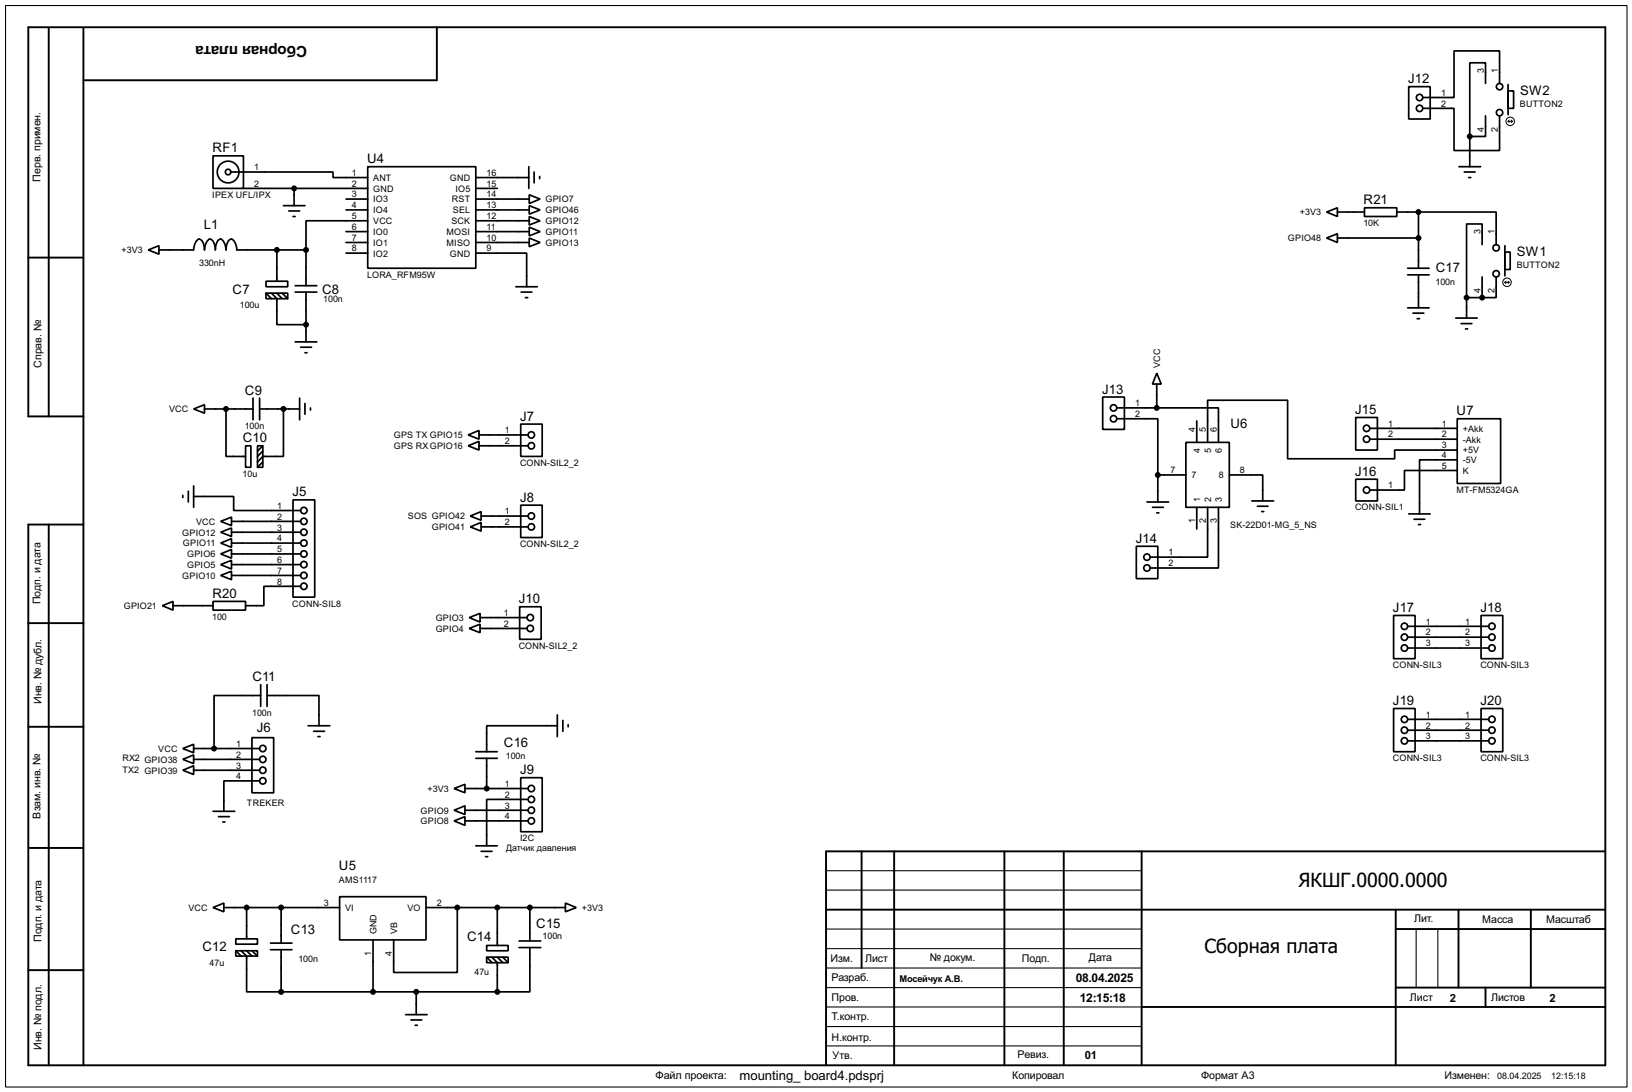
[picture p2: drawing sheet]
<svg xmlns="http://www.w3.org/2000/svg" width="383mm" height="256mm" viewBox="0 0 383 256" stroke-linecap="round" stroke-linejoin="round" font-family="sans-serif">
<path d="M1.3 1.3h381v254h-381zM194.1 218.2h74.2M194.1 209.1h74.2M194.1 204.5h74.2M332.8 218.2v13.8M337.9 218.2v13.8M194.1 222.8h74.2M194.1 232h74.2M194.1 236.5h74.2M194.1 227.4h74.2M194.1 241.1h74.2M194.1 245.7h74.2" fill="none" stroke="#000" stroke-width=".25"/>
<g fill="none" stroke="#000" stroke-width=".45">
<path d="M11.5 6.7v91.1M19.6 6.7v243.5M102.7 6.4v12.5h-83.1M6.7 60.5h12.9M19.6 97.8h-12.9v-91.4h370.5v243.8h-370.5v-127h12.9M11.5 123.2v127M6.7 146.4h12.9M6.7 170.7h12.9M6.7 199.2h12.9M202.5 200v27.4M210.1 200v50.2M236 200v50.2"/>
<path d="M250 200v50.2M268.3 200v50.2M377.2 200h-183.1v50.2M194.1 213.7h183.1M328 213.7v36.5M328 218.2h49.2M342.7 213.7v18.3M359.7 213.7v18.3M6.7 227.9h12.9M268.3 236.5h108.9M328 232h49.2M349.1 232v4.5"/>
</g>
<g fill="none" stroke="#000" stroke-width=".4">
<path d="M349.1 19.6v-4.8h-3.7v17.3M352.4 19.6v-7.6h-10.7v10.9h-7.4M354.4 19.9v7.1M50.1 36.6h7.1v7.7h-7.1zM86.4 39.2h25.4v23.8h-25.4zM124.3 39.2v5.1M331 20.4h5.1v7.6h-5.1zM334.3 25.5h7.4v9.9h10.7v-8.2M342.8 39.2h5.1M345.4 32.1v7.1M349.1 27.2v4.9h-3.7M354.4 21.4h1.3v4.1h-1.3z"/>
<path d="M34.9 58.7l2.5-1v2zM37.4 58.7h8.1l.2-1.2a1.82 1.82 0 0 1 1.1-1.3 2.31 2.31 0 0 1 1.3 2.5l.2-1.2a1.82 1.82 0 0 1 1-1.3 2.37 2.37 0 0 1 1.3 2.5v-.6a2.08 2.08 0 0 1 1.3-1.9 2.75 2.75 0 0 1 1.2 2.5v-.6a2.04 2.04 0 0 1 1.3-1.9 2.75 2.75 0 0 1 1.3 2.5h16.2M54.2 40.4h24.1v1.3h8.1M57.2 44.3h29.2M65.1 58.7v7.4M66.6 48.3h5.1M67.9 49.6h2.5M68.9 50.9h.5M69.1 44.3v4M71.9 58.7v8.4M81.3 57h5.1M81.3 54.4h5.1"/>
<path d="M81.3 49.3h5.1M81.3 46.8h5.1M81.3 59.5h5.1M86.4 51.9h-14.5v6.8M111.8 59.5h12v7.9M111.8 44.3h5.1M111.8 51.9h12.6M111.8 57h12.6M111.8 54.4h12.6M111.8 49.3h12.6M111.8 46.8h12.6M111.8 41.7h12.5"/>
<path d="M124.4 50.9l2.5 1-2.5 1zM124.4 55.9l2.5 1.1-2.5 1zM124.4 53.4l2.5 1-2.5 1zM124.4 48.3l2.5 1-2.5 1zM124.4 45.8l2.5 1-2.5 1zM125.5 40.4v2.6M126.8 41.5v.5M311.7 49.8l2.6-1v2.1zM311.7 55.9l2.6-1v2.1zM314.3 49.8h6.3M314.3 55.9h19M320.6 48.8h7.6v2.1h-7.6z"/>
<path d="M328.2 49.8h5.1M333.3 49.8h18.3v7.7M333.3 49.8v13.2M344.1 40.4h2.5M345.1 41.7h.5M348.3 57.5v-4.9h-3.7v17.3M353.6 59.2h1.3v4.1h-1.3zM353.6 57.7v7.1M62.5 66.1h5.1v1.3h-5.1zM62.5 68.9h5.1v1.3h-5.1zM62.5 68.9l1.3 1.3M63.8 68.9l1.3 1.3v6.1h6.8"/>
<path d="M65.1 68.9l1.2 1.3M66.3 68.9l1.3 1.3M69.4 68.6h5.1M69.4 67.1h5.1M71.9 68.6v11.7M121.2 67.4h5.1M122.5 68.6h2.5M123.5 69.9h.5M330.8 64.6h5M330.8 63h5M330.8 72.3h5M332 73.6h2.6"/>
<path d="M333 74.9h.6M333.3 64.6v7.7M342.1 74.7h5M343.3 76h2.6M344.4 77.3h.5M344.6 69.9v4.8M344.6 69.9h3.7M348.3 65.1v4.8M351.6 65.1v4.8h-3.3M45.5 96.1l2.6-1v2zM48.1 96.1h11.4M53.1 96.1v11.1h4.6"/>
<path d="M59.5 93.5v5.1M61 96.1h9.4M61 93.5v5.1M66.6 96.1v11.1h-4.8l-1.3 1.3M69.4 80.3h5.1M70.4 93.5v5.1M70.7 81.6h2.5M71.7 82.9h.5M71.7 94.8v2.5M73 95.8v.5M122.4 99.6h5v7.6h-5zM259.1 93.3h5.1v7.6h-5.1z"/>
<path d="M262.4 98.4h9.7v13.2M262.4 95.8h9.4M271.8 87.7l1.1 2.5h-2.1zM271.8 95.8h14.5v8.1M271.8 90.2v5.6M281.2 98.9v5M318.6 98.1h5.1v7.6h-5.1zM342.4 98.4h10.2v15.2h-10.2zM43 116.4v.5M44.3 115.4v2.5M45.5 116.6h9.4v3.3h15.8M45.5 114.1v5.1"/>
<path d="M57.7 104.7h1.3v5.1h-1.3zM60.5 104.7h1.3v5.1h-1.3zM61.8 104.7l-1.3 1.3M61.8 106l-1.3 1.2M61.8 108.5l-1.3 1.3M68.9 117.4h5.1v22.9h-5.1zM110 104.7l2.6-1v2zM110 102.2l2.6-1.1v2.1zM112.6 104.7h11.5M112.6 102.2h11.5M122.4 118.7h5v7.6h-5zM269.5 117.9h5.1"/>
<path d="M270.8 119.2h2.6M272.1 111.6v6.3M272.1 111.6h6.6M278.7 103.9h10.2v15.3h-10.2zM281.2 119.2v5.1M283.8 119.2v11.7h-13.5M283.8 103.9v-9.9h18.8v13.8h25.1v-2.1h14.7M286.3 119.2v14.2h-16M288.9 111.6h7.8v6.1M294.2 117.7h5.1M295.5 118.9h2.5M318.6 112.6h5.1v5.1h-5.1z"/>
<path d="M321.9 100.6h20.5M321.9 103.2h20.5M342.4 110.5h-12.4v4.6h-8.1M342.4 108h-8.8v12.7M51.9 122.5l2.5-1v2zM51.9 135.2l2.5-1v2zM51.9 125l2.5-1v2zM51.9 127.6l2.5-1.1v2.1zM51.9 130.1l2.5-1v2zM51.9 132.6l2.5-1v2.1zM54.4 122.5h16.3M54.4 125h16.3"/>
<path d="M54.4 127.6h16.3M54.4 130.1h16.3M54.4 132.6h16.3M54.4 135.2h16.3M70.7 137.7h-8.7v4.6h-4.3M110.5 123.8l2.6-1.1v2.1zM110.5 121.2l2.6-1v2zM113.1 123.8h11M113.1 121.2h11M267 128.3h5.1v7.6h-5.1zM271.8 120.5h.5M296.5 120.2h.5"/>
<path d="M331 120.7h5.1M332.3 122h2.5M333.3 123.2h.5M38.2 142.3l2.5-1v2zM40.7 142.3h9.4M50.1 141.3h7.6v2h-7.6zM110.3 147.6l2.5-1v2zM110.3 145.1l2.5-1v2zM112.8 147.6h11.1M112.8 145.1h11.1M122.1 142.5h5.1v7.7h-5.1zM327.5 144.6h5v10.1h-5z"/>
<path d="M330.8 147.1h19M330.8 149.7h19M330.8 152.2h19M348 144.6h5.1v10.1h-5.1zM43 175.8l2.5-1v2zM43 178.4l2.5-1.1v2.1zM45.5 178.4h15.5M45.5 175.8h15.5M59.2 173.3h5.1v12.9h-5.1zM61.3 163.4h-11v12.4M61.3 160.8v5.1M62.8 163.4h12.2v7.1"/>
<path d="M62.8 160.8v5.1M72.4 170.5h5.1M73.7 171.8h2.6M74.7 173h.5M111.8 178.1h5.1M111.8 176.6h5.1M114.4 178.1v7.1M131 170.5h-16.6v6.1M131 167.9v5.1M132.3 169.2v2.6M133.5 170.2v.5M327.5 166.4h5v10.2h-5z"/>
<path d="M330.8 169h19M330.8 171.5h19M330.8 174h19M348 166.4h5.1v10.2h-5.1zM43 180.9l2.5-1v2zM45.5 180.9h15.5M50.1 190.6h5.1M51.4 191.8h2.5M52.4 193.1h.5M61 183.4h-8.4v7.2M106.7 185.2l2.6-1v2zM106.7 190.3l2.6-1v2z"/>
<path d="M106.7 192.8l2.6-1v2.1zM109.3 190.3h14.8M109.3 192.8h14.8M109.3 185.2h14.8M111.8 198.7h5.1M113.1 200h2.5M122.4 182.7h5v12.7h-5zM124.1 187.8h-9.7v10.9M50.1 213.2l2.5-1.1v2.1zM52.6 213.2h27.2M58 213.2v7.3M66.1 213.2v8.3"/>
<path d="M79.8 210.6h20.3v10.2h-20.3zM100.1 213.2h32.8M107.5 213.2v15.2h-15v-7.6M114.1 201.2h.5M116.9 213.2v8.9M124.5 213.2v7.8M132.9 212.1l2.5 1.1-2.5 1zM55.4 220.5h5.1v1.3h-5.1zM55.4 223.3h5.1v1.3h-5.1zM55.4 223.3l1.3 1.3M56.7 223.3l1.3 1.3v8.4h8.1M58 223.3l1.2 1.3"/>
<path d="M59.2 223.3l1.3 1.3M63.6 223.1h5M63.6 221.5h5M66.1 223.1v9.9M66.1 233h50.8M87.7 220.8v12.2M95.3 238.3h5.1M96.6 239.6h2.5M97.8 233v5.3M114.4 222.1h5v1.2h-5zM114.4 224.8h5v1.3h-5zM114.4 224.8l1.2 1.3"/>
<path d="M115.6 224.8l1.3 1.3v6.9M116.9 224.8l1.3 1.3M118.2 224.8l1.2 1.3M122 222.6h5.1M122 221h5.1M124.5 222.6v10.4h-7.6M97.6 240.8h.5"/>
<circle cx="333.5" cy="22.9" r=".75"/>
<circle cx="333.5" cy="25.5" r=".75"/>
<circle cx="352.3" cy="26.5" r=".75"/>
<circle cx="352.3" cy="20.4" r=".75"/>
<circle cx="53.6" cy="40.4" r="2.55"/>
<circle cx="53.6" cy="40.4" r=".65"/>
<circle cx="351.5" cy="58.2" r=".75"/>
<circle cx="351.5" cy="64.3" r=".75"/>
<circle cx="261.6" cy="95.8" r=".75"/>
<circle cx="261.6" cy="98.4" r=".75"/>
<circle cx="71.4" cy="119.9" r=".75"/>
<circle cx="124.8" cy="102.2" r=".75"/>
<circle cx="124.8" cy="104.7" r=".75"/>
<circle cx="321.1" cy="100.6" r=".75"/>
<circle cx="321.1" cy="115.1" r=".75"/>
<circle cx="321.1" cy="103.2" r=".75"/>
<circle cx="71.4" cy="132.6" r=".75"/>
<circle cx="71.4" cy="127.6" r=".75"/>
<circle cx="71.4" cy="122.5" r=".75"/>
<circle cx="71.4" cy="125" r=".75"/>
<circle cx="71.4" cy="135.2" r=".75"/>
<circle cx="71.4" cy="130.1" r=".75"/>
<circle cx="71.4" cy="137.7" r=".75"/>
<circle cx="124.8" cy="123.8" r=".75"/>
<circle cx="124.8" cy="121.2" r=".75"/>
<circle cx="269.5" cy="130.9" r=".75"/>
<circle cx="269.5" cy="133.4" r=".75"/>
<circle cx="124.6" cy="145.1" r=".75"/>
<circle cx="124.6" cy="147.6" r=".75"/>
<circle cx="330" cy="152.2" r=".75"/>
<circle cx="330" cy="149.7" r=".75"/>
<circle cx="330" cy="147.1" r=".75"/>
<circle cx="350.5" cy="152.2" r=".75"/>
<circle cx="350.5" cy="147.1" r=".75"/>
<circle cx="350.5" cy="149.7" r=".75"/>
<circle cx="61.7" cy="178.4" r=".75"/>
<circle cx="61.7" cy="175.8" r=".75"/>
<circle cx="330" cy="171.5" r=".75"/>
<circle cx="330" cy="174" r=".75"/>
<circle cx="330" cy="169" r=".75"/>
<circle cx="350.5" cy="171.5" r=".75"/>
<circle cx="350.5" cy="174" r=".75"/>
<circle cx="350.5" cy="169" r=".75"/>
<circle cx="61.7" cy="180.9" r=".75"/>
<circle cx="61.7" cy="183.4" r=".75"/>
<circle cx="124.8" cy="190.3" r=".75"/>
<circle cx="124.8" cy="185.2" r=".75"/>
<circle cx="124.8" cy="192.8" r=".75"/>
<circle cx="124.8" cy="187.8" r=".75"/>
</g>
<g fill="#000" stroke="#000" stroke-width=".4">
<circle cx="345.3" cy="32.1" r=".5"/>
<circle cx="65" cy="58.7" r=".5"/>
<circle cx="69.1" cy="44.3" r=".5"/>
<circle cx="71.9" cy="58.7" r=".5"/>
<circle cx="333.3" cy="55.9" r=".5"/>
<circle cx="333.3" cy="49.8" r=".5"/>
<circle cx="71.9" cy="76.3" r=".5"/>
<circle cx="344.6" cy="69.9" r=".5"/>
<circle cx="348.2" cy="69.9" r=".5"/>
<circle cx="53.1" cy="96.1" r=".5"/>
<circle cx="66.6" cy="96.1" r=".5"/>
<circle cx="271.8" cy="95.8" r=".5"/>
<circle cx="272" cy="111.6" r=".5"/>
<circle cx="50.3" cy="175.8" r=".5"/>
<circle cx="114.3" cy="185.2" r=".5"/>
<circle cx="57.9" cy="213.2" r=".5"/>
<circle cx="66" cy="213.2" r=".5"/>
<circle cx="107.4" cy="213.2" r=".5"/>
<circle cx="116.8" cy="213.2" r=".5"/>
<circle cx="124.5" cy="213.2" r=".5"/>
<circle cx="66" cy="233" r=".5"/>
<circle cx="87.6" cy="233" r=".5"/>
<circle cx="97.8" cy="233" r=".5"/>
<circle cx="116.8" cy="233" r=".5"/>
</g>
<g fill="none" stroke="#000" stroke-width=".23">
<path d="M354.4 28.5h1M354.4 28.5l.2 .3M354.6 28.2l-.2 .3M355.1 28.2l.3 .3M355.4 28.5l-.3 .3M353.6 66.3h1M353.6 66.3l.3 .3M353.9 66.1l-.3 .2M354.4 66.1l.2 .2M354.6 66.3l-.2 .3"/>
<circle cx="354.8" cy="28.5" r="1"/>
<circle cx="354.1" cy="66.3" r="1"/>
</g>
<g font-size="5.6">
<text x="305.1" y="208.3">ЯКШГ.0000.0000</text>
<text x="283.1" y="223.8">Сборная плата</text>
</g>
<text font-size="4.1" x="72.2" y="10.8" transform="rotate(-180 72.2 10.8)">Сборная плата</text>
<g font-size="3.5">
<text x="330.9" y="19.5">J12</text>
<text x="357.2" y="22.3">SW2</text>
<text x="49.9" y="35.8">RF1</text>
<text x="86.3" y="38.4">U4</text>
<text x="320.4" y="48">R21</text>
<text x="47.9" y="53.9">L1</text>
<text x="337.4" y="64">C17</text>
<text x="356.4" y="60.2">SW1</text>
<text x="54.7" y="69">C7</text>
<text x="75.7" y="69">C8</text>
<text x="57.6" y="92.7">C9</text>
<text x="259" y="92.5">J13</text>
<text x="122.2" y="98.8">J7</text>
<text x="289.1" y="100.6">U6</text>
<text x="318.4" y="97.3">J15</text>
<text x="342.3" y="97.5">U7</text>
<text x="57.1" y="103.9">C10</text>
<text x="318.4" y="111.8">J16</text>
<text x="68.7" y="116.6">J5</text>
<text x="122.2" y="117.9">J8</text>
<text x="266.9" y="127.5">J14</text>
<text x="49.9" y="140.5">R20</text>
<text x="121.9" y="141.7">J10</text>
<text x="327.3" y="143.8">J17</text>
<text x="347.9" y="143.8">J18</text>
<text x="59.3" y="160">C11</text>
<text x="327.3" y="165.6">J19</text>
<text x="347.9" y="165.6">J20</text>
<text x="60.4" y="172">J6</text>
<text x="118.4" y="175.5">C16</text>
<text x="122.2" y="181.9">J9</text>
<text x="79.7" y="204.4">U5</text>
<text x="68.4" y="219.4">C13</text>
<text x="109.8" y="220.9">C14</text>
<text x="126" y="217.9">C15</text>
<text x="47.6" y="223.5">C12</text>
<text x="173.8" y="253.6">mounting_ board4.pdsprj</text>
</g>
<g font-size="3.2">
<text x="252.8" y="230.7">08.04.2025</text>
<text x="253.8" y="235.4">12:15:18</text>
</g>
<g font-size="3">
<text x="340.7" y="235.4">2</text>
<text x="364.1" y="235.4">2</text>
<text x="254.9" y="248.8">01</text>
</g>
<text font-size="2.9" x="154" y="253.5">Файл проекта:</text>
<g font-size="2.8">
<text x="9.5" y="42.7" transform="rotate(-90 9.5 42.7)">Перв. примен.</text>
<text x="9.7" y="86.4" transform="rotate(-90 9.7 86.4)">Справ. №</text>
<text x="9.5" y="142" transform="rotate(-90 9.5 142)">Подп. и дата</text>
<text x="9.7" y="165.4" transform="rotate(-90 9.7 165.4)">Инв. № дубл.</text>
<text x="9.5" y="192.3" transform="rotate(-90 9.5 192.3)">Взам. инв. №</text>
<text x="9.8" y="221.2" transform="rotate(-90 9.8 221.2)">Подп. и дата</text>
<text x="332.3" y="216.5">Лит.</text>
<text x="348.3" y="216.8">Масса</text>
<text x="363.3" y="216.8">Масштаб</text>
<text x="195.1" y="225.9">Изм.</text>
<text x="203.3" y="225.9">Лист</text>
<text x="218.5" y="225.7">№ докум.</text>
<text x="240.1" y="225.9">Подп.</text>
<text x="255.8" y="225.7">Дата</text>
<text x="195.4" y="230.5">Разраб.</text>
<text x="195.4" y="235.1">Пров.</text>
<text x="195.4" y="239.6">Т.контр.</text>
<text x="331.3" y="235.1">Лист</text>
<text x="350.3" y="235.1">Листов</text>
<text x="195.4" y="244.5">Н.контр.</text>
<text x="9.8" y="246.6" transform="rotate(-90 9.8 246.6)">Инв. № подл.</text>
<text x="195.6" y="248.8">Утв.</text>
<text x="239.1" y="248.5">Ревиз.</text>
<text x="237.8" y="253.5">Копировал</text>
<text x="282.2" y="253.5">Формат А3</text>
<text x="339.4" y="253.5">Изменен:</text>
</g>
<text font-size="2.5" x="211.4" y="230.6">Мосейчук А.В.</text>
<g font-size="2.4">
<text x="348.7" y="17.1" transform="rotate(-90 348.7 17.1)">3</text>
<text x="352" y="17" transform="rotate(-90 352 17)">1</text>
<text x="338.6" y="22.5">1</text>
<text x="338.6" y="25">2</text>
<text x="357.1" y="25.2">BUTTON2</text>
<text x="348.7" y="30.9" transform="rotate(-90 348.7 30.9)">4</text>
<text x="352" y="30.9" transform="rotate(-90 352 30.9)">2</text>
<text x="59.7" y="40">1</text>
<text x="82.7" y="41.3">1</text>
<text x="114.4" y="41.3">16</text>
<text x="49.9" y="46.5">IPEX UFL/IPX</text>
<text x="59.7" y="43.8">2</text>
<text x="82.7" y="46.4">3</text>
<text x="82.7" y="43.8">2</text>
<text x="87.7" y="47.6">IO3</text>
<text x="87.7" y="45.1">GND</text>
<text x="87.7" y="42.5">ANT</text>
<text x="105.7" y="42.5">GND</text>
<text x="106.2" y="47.6">RST</text>
<text x="107" y="45.1">IO5</text>
<text x="114.4" y="46.4">14</text>
<text x="114.4" y="43.8">15</text>
<text x="128.2" y="47.6">GPIO7</text>
<text x="82.7" y="54">6</text>
<text x="82.7" y="51.5">5</text>
<text x="82.7" y="48.9">4</text>
<text x="87.7" y="52.6">VCC</text>
<text x="87.7" y="50.1">IO4</text>
<text x="106.1" y="52.6">SCK</text>
<text x="106.4" y="50.1">SEL</text>
<text x="114.4" y="48.9">13</text>
<text x="114.4" y="54">11</text>
<text x="114.4" y="51.5">12</text>
<text x="128.2" y="52.6">GPIO12</text>
<text x="128.2" y="50.1">GPIO46</text>
<text x="305.4" y="50.6">+3V3</text>
<text x="320.4" y="53">10K</text>
<text x="28.6" y="59.5">+3V3</text>
<text x="82.7" y="56.5">7</text>
<text x="82.7" y="59.1">8</text>
<text x="87.7" y="57.8">IO1</text>
<text x="87.7" y="55.2">IO0</text>
<text x="104.9" y="57.8">MISO</text>
<text x="104.9" y="55.2">MOSI</text>
<text x="114.4" y="56.5">10</text>
<text x="114.4" y="59.1">9</text>
<text x="128.2" y="57.8">GPIO13</text>
<text x="128.2" y="55.2">GPIO11</text>
<text x="302.6" y="56.7">GPIO48</text>
<text x="347.9" y="54.9" transform="rotate(-90 347.9 54.9)">3</text>
<text x="351.2" y="54.9" transform="rotate(-90 351.2 54.9)">1</text>
<text x="46.8" y="62.4">330nH</text>
<text x="86.2" y="65.3">LORA_RFM95W</text>
<text x="87.7" y="60.3">IO2</text>
<text x="105.7" y="60.3">GND</text>
<text x="356.4" y="63.1">BUTTON2</text>
<text x="76" y="70.9">100n</text>
<text x="337.3" y="66.9">100n</text>
<text x="347.9" y="68.8" transform="rotate(-90 347.9 68.8)">4</text>
<text x="351.2" y="68.8" transform="rotate(-90 351.2 68.8)">2</text>
<text x="56.4" y="72.5">100u</text>
<text x="272.6" y="86.4" transform="rotate(-90 272.6 86.4)">VCC</text>
<text x="266.8" y="95.4">1</text>
<text x="39.7" y="96.9">VCC</text>
<text x="57.5" y="100.8">100n</text>
<text x="118.7" y="101.8">1</text>
<text x="266.8" y="98">2</text>
<text x="280.8" y="101.4" transform="rotate(-90 280.8 101.4)">4</text>
<text x="283.4" y="101.4" transform="rotate(-90 283.4 101.4)">5</text>
<text x="285.9" y="101.4" transform="rotate(-90 285.9 101.4)">6</text>
<text x="326.2" y="100.2">1</text>
<text x="338.8" y="100.2">1</text>
<text x="343.7" y="101.4">+Akk</text>
<text x="92.5" y="102.9">GPS TX GPIO15</text>
<text x="92.5" y="105.4">GPS RXGPIO16</text>
<text x="118.7" y="104.3">2</text>
<text x="282" y="106.4" transform="rotate(-90 282 106.4)">4</text>
<text x="284.6" y="106.3" transform="rotate(-90 284.6 106.3)">5</text>
<text x="287.1" y="106.4" transform="rotate(-90 287.1 106.4)">6</text>
<text x="326.2" y="102.8">2</text>
<text x="338.8" y="102.8">2</text>
<text x="338.8" y="105.3">3</text>
<text x="338.8" y="107.6">4</text>
<text x="343.7" y="104">-Akk</text>
<text x="343.7" y="106.5">+5V</text>
<text x="57" y="112">10u</text>
<text x="122.2" y="109.4">CONN-SIL2_2</text>
<text x="275" y="111.2">7</text>
<text x="280" y="112.4">7</text>
<text x="286.4" y="112.4">8</text>
<text x="291.4" y="111.2">8</text>
<text x="338.8" y="110.1">5</text>
<text x="343.7" y="108.8">-5V</text>
<text x="343.7" y="111.3">K</text>
<text x="65.2" y="119.5">1</text>
<text x="282" y="117.9" transform="rotate(-90 282 117.9)">1</text>
<text x="284.6" y="117.9" transform="rotate(-90 284.6 117.9)">2</text>
<text x="287.1" y="117.9" transform="rotate(-90 287.1 117.9)">3</text>
<text x="318.4" y="119.9">CONN-SIL1</text>
<text x="326.2" y="114.7">1</text>
<text x="342.2" y="115.8">MT-FM5324GA</text>
<text x="42.8" y="125.8">GPIO12</text>
<text x="46.1" y="123.3">VCC</text>
<text x="65.2" y="122.1">2</text>
<text x="65.2" y="124.6">3</text>
<text x="95.8" y="121.9">SOS GPIO42</text>
<text x="101.5" y="124.6">GPIO41</text>
<text x="118.7" y="120.8">1</text>
<text x="118.7" y="123.4">2</text>
<text x="280.8" y="122.9" transform="rotate(-90 280.8 122.9)">1</text>
<text x="283.4" y="122.8" transform="rotate(-90 283.4 122.8)">2</text>
<text x="285.9" y="122.9" transform="rotate(-90 285.9 122.9)">3</text>
<text x="289.1" y="123.9">SK-22D01-MG_5_NS</text>
<text x="43" y="128.4">GPIO11</text>
<text x="44" y="130.9">GPIO6</text>
<text x="65.2" y="127.2">4</text>
<text x="65.2" y="129.7">5</text>
<text x="122.2" y="128.5">CONN-SIL2_2</text>
<text x="274.6" y="130.5">1</text>
<text x="42.8" y="136">GPIO10</text>
<text x="44" y="133.4">GPIO5</text>
<text x="65.2" y="132.2">6</text>
<text x="65.2" y="134.8">7</text>
<text x="65.2" y="137.3">8</text>
<text x="274.6" y="133">2</text>
<text x="29.1" y="143.1">GPIO21</text>
<text x="68.7" y="142.5">CONN-SIL8</text>
<text x="49.9" y="145.5">100</text>
<text x="102.4" y="148.4">GPIO4</text>
<text x="102.4" y="145.9">GPIO3</text>
<text x="118.4" y="144.7">1</text>
<text x="118.4" y="147.2">2</text>
<text x="335.1" y="146.7">1</text>
<text x="335.1" y="149.3">2</text>
<text x="344.3" y="146.7">1</text>
<text x="344.3" y="149.3">2</text>
<text x="121.9" y="152.4">CONN-SIL2_2</text>
<text x="335.1" y="151.8">3</text>
<text x="344.3" y="151.8">3</text>
<text x="327.3" y="156.9">CONN-SIL3</text>
<text x="347.8" y="156.9">CONN-SIL3</text>
<text x="59.3" y="168.1">100n</text>
<text x="335.1" y="168.6">1</text>
<text x="335.1" y="171.1">2</text>
<text x="335.1" y="173.6">3</text>
<text x="344.3" y="168.6">1</text>
<text x="344.3" y="171.1">2</text>
<text x="344.3" y="173.6">3</text>
<text x="28.8" y="178.8">RX2 GPIO38</text>
<text x="37.2" y="176.6">VCC</text>
<text x="55.5" y="175.4">1</text>
<text x="55.5" y="178">2</text>
<text x="118.9" y="178.4">100n</text>
<text x="327.3" y="178.8">CONN-SIL3</text>
<text x="347.8" y="178.8">CONN-SIL3</text>
<text x="28.8" y="181.6">TX2 GPIO39</text>
<text x="55.5" y="180.5">3</text>
<text x="55.5" y="183">4</text>
<text x="118.7" y="184.8">1</text>
<text x="58" y="189.2">TREKER</text>
<text x="98.8" y="191.1">GPIO9</text>
<text x="100.5" y="186">+3V3</text>
<text x="118.7" y="187.3">2</text>
<text x="118.7" y="189.9">3</text>
<text x="98.8" y="193.6">GPIO8</text>
<text x="118.7" y="192.4">4</text>
<text x="122.2" y="197.6">I2C</text>
<text x="118.9" y="199.9">Датчик давления</text>
<text x="79.6" y="207.3">AMS1117</text>
<text x="44.3" y="214">VCC</text>
<text x="76.1" y="212.8">3</text>
<text x="81.1" y="214">VI</text>
<text x="95.7" y="214">VO</text>
<text x="102.7" y="212.8">2</text>
<text x="136.7" y="214">+3V3</text>
<text x="88.5" y="219.5" transform="rotate(-90 88.5 219.5)">GND</text>
<text x="93.3" y="219.5" transform="rotate(-90 93.3 219.5)">VB</text>
<text x="127.5" y="220.5">100n</text>
<text x="49.3" y="226.9">47u</text>
<text x="70.1" y="225.9">100n</text>
<text x="87.3" y="224.5" transform="rotate(-90 87.3 224.5)">1</text>
<text x="92.1" y="224.5" transform="rotate(-90 92.1 224.5)">4</text>
<text x="111.5" y="228.9">47u</text>
<text x="351.8" y="253.3">08.04.2025</text>
<text x="364.5" y="253.3">12:15:18</text>
</g>
</svg>
